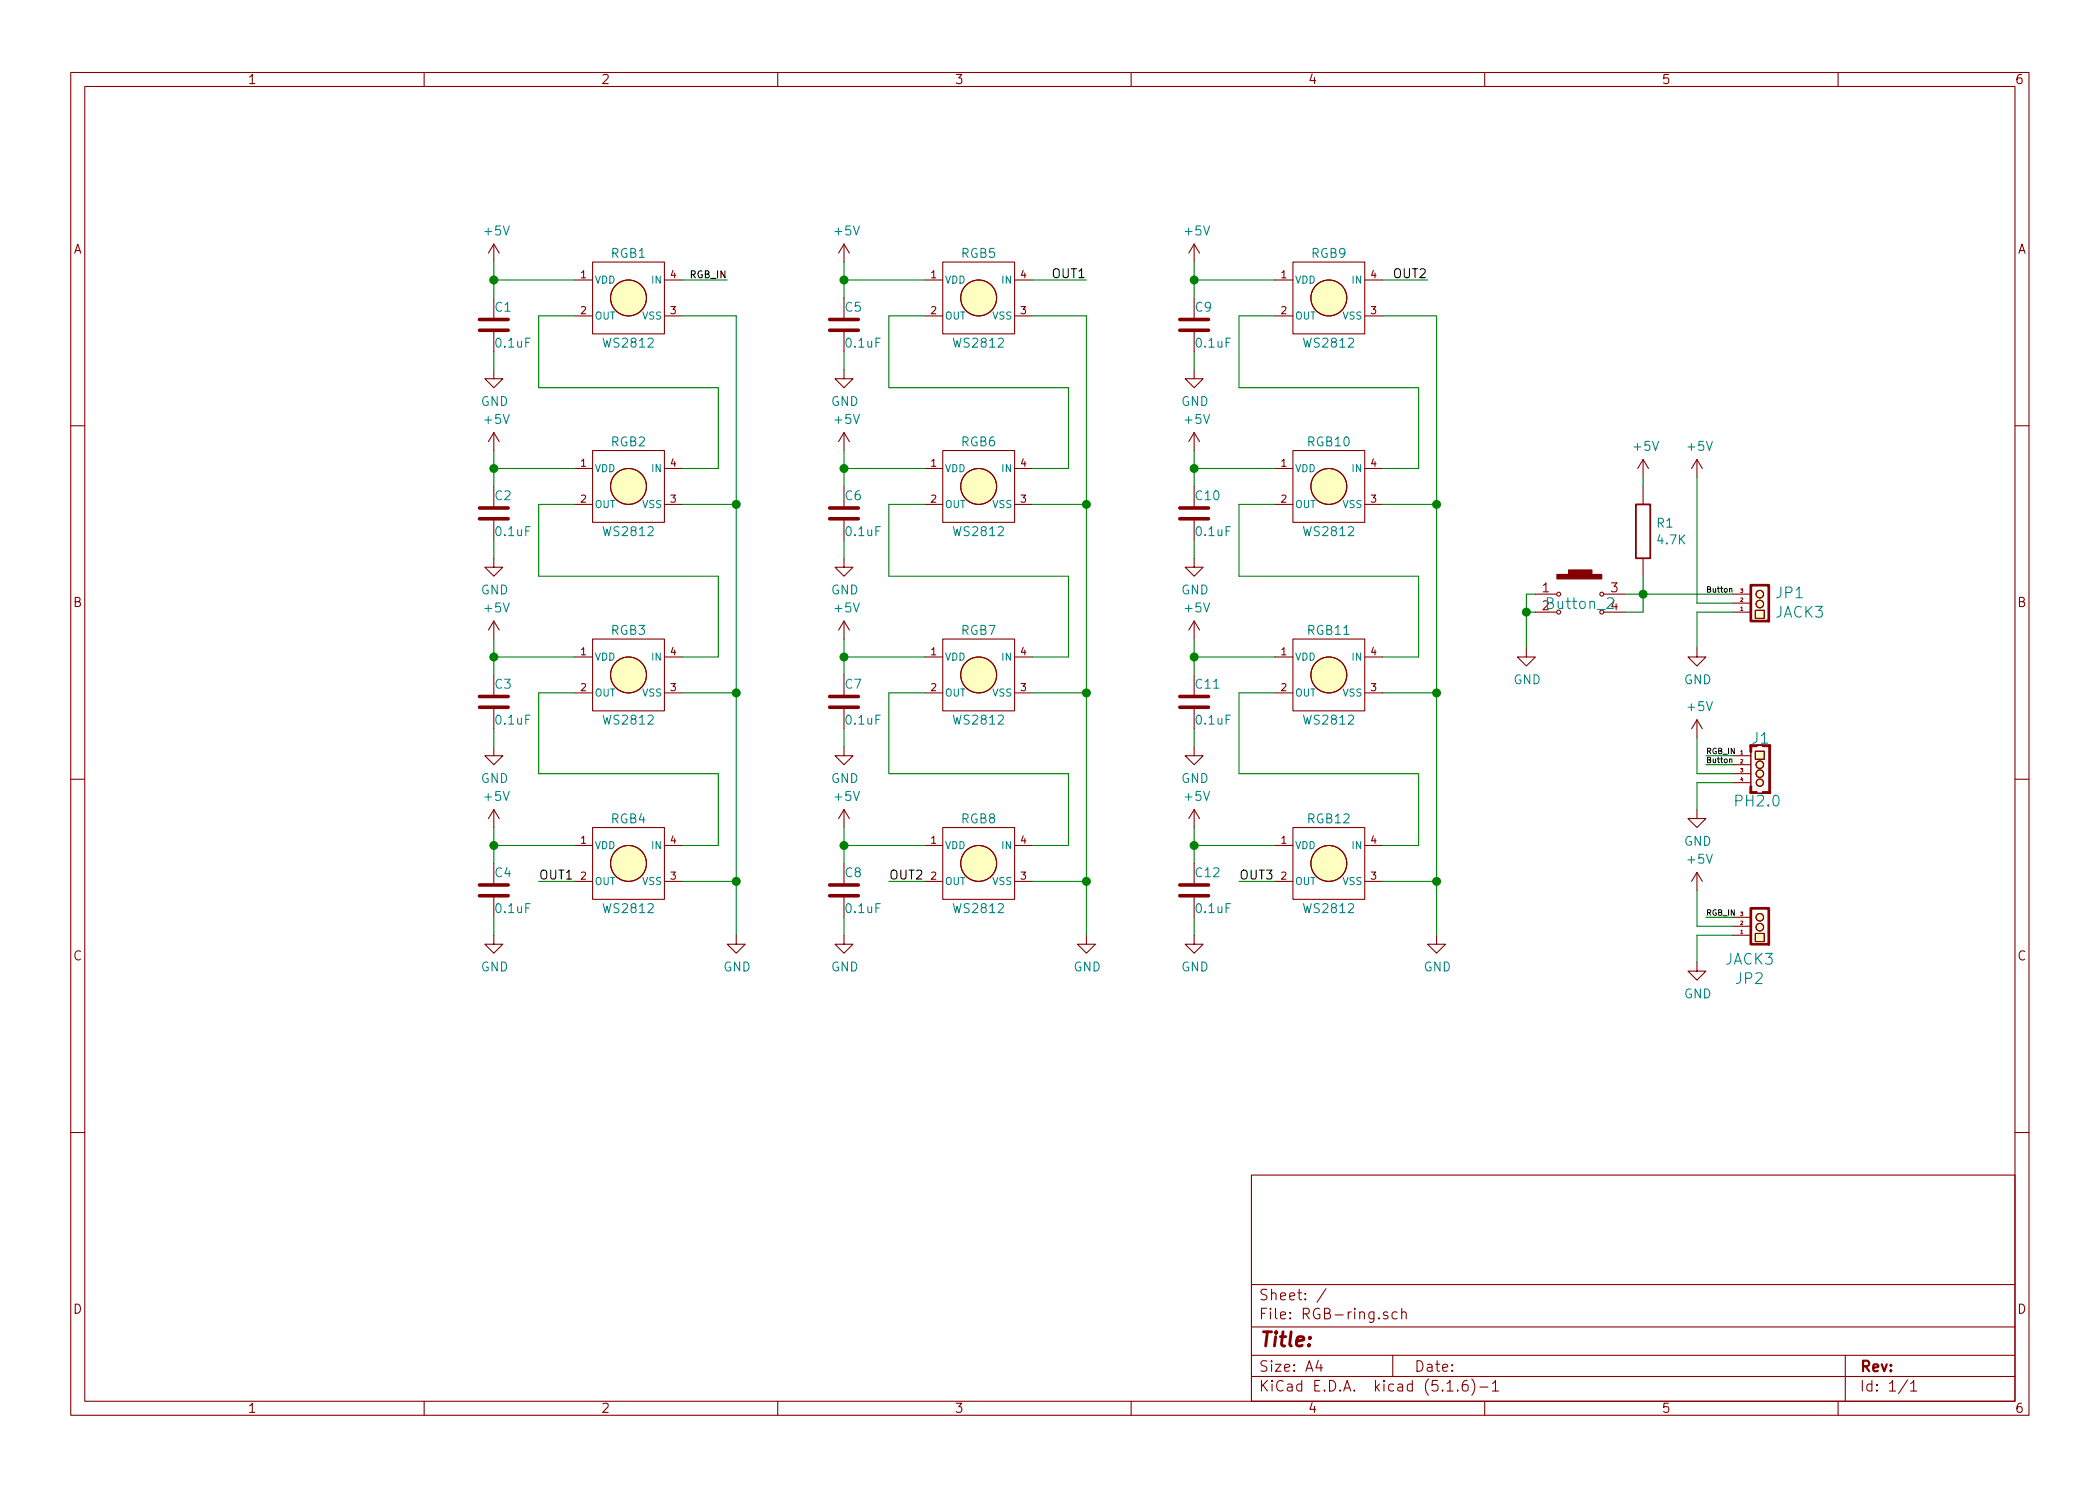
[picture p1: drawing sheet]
<svg xmlns="http://www.w3.org/2000/svg" width="297mm" height="210mm" viewBox="0 0 297 210" stroke-linecap="round" stroke-linejoin="round" font-family="sans-serif">
<g fill="none" stroke="#840000" stroke-width=".15">
<path d="M10 10.3h277v189.9h-277zM12 12.2h273v186.1h-273zM60 10.3v1.9M110 10.3v1.9M160 10.3v1.9M210 10.3v1.9M260 10.3v1.9M69.8 34.5l-.7 1.3M69.8 34.5v2.6M69.8 34.5l.8 1.3M81.3 39.6h2.5M83.8 37.1h10.2v10.1h-10.2z"/>
<path d="M94 39.6h2.5M119.4 34.5l-.8 1.3M119.4 34.5v2.6M119.4 34.5l.7 1.3M130.8 39.6h2.5M133.3 37.1h10.2v10.1h-10.2zM143.5 39.6h2.5M168.9 34.5v2.6M168.9 34.5l-.8 1.3M168.9 34.5l.8 1.3M180.3 39.6h2.6M182.9 37.1h10.1v10.1h-10.1z"/>
<path d="M193 39.6h2.6M69.8 52.3v1.3h1.3l-1.3 1.3-1.2-1.3h1.2M69.8 42.2v2.8M69.8 47v2.8M81.3 44.7h2.5M94 44.7h2.5M119.4 52.3v1.3h1.2l-1.2 1.3-1.3-1.3h1.3M119.4 42.2v2.8M119.4 47v2.8M130.8 44.7h2.5M143.5 44.7h2.5M168.9 52.3v1.3h1.3l-1.3 1.3-1.3-1.3h1.3"/>
<path d="M168.9 42.2v2.8M168.9 47v2.8M180.3 44.7h2.6M193 44.7h2.6M10 60.2h2M69.8 79v1.3h1.3l-1.3 1.2-1.2-1.2h1.2M69.8 61.2v2.5M69.8 68.8v2.8M69.8 73.7v2.7M69.8 61.2l-.7 1.3M69.8 61.2l.8 1.3M81.3 66.3h2.5"/>
<path d="M81.3 71.4h2.5M83.8 63.7h10.2v10.2h-10.2zM94 66.3h2.5M94 71.4h2.5M119.4 79v1.3h1.2l-1.2 1.2-1.3-1.2h1.3M119.4 61.2v2.5M119.4 68.8v2.8M119.4 73.7v2.7M119.4 61.2l-.8 1.3M119.4 61.2l.7 1.3M130.8 66.3h2.5M130.8 71.4h2.5"/>
<path d="M133.3 63.7h10.2v10.2h-10.2zM143.5 66.3h2.5M143.5 71.4h2.5M168.9 79v1.3h1.3l-1.3 1.2-1.3-1.2h1.3M168.9 61.2v2.5M168.9 68.8v2.8M168.9 73.7v2.7M168.9 61.2l-.8 1.3M168.9 61.2l.8 1.3M180.3 66.3h2.6M180.3 71.4h2.6M182.9 63.7h10.1v10.2h-10.1z"/>
<path d="M193 66.3h2.6M193 71.4h2.6M232.4 65l-.8 1.3M232.4 65v2.6M232.4 68.8v2.6M232.4 79v2.5M232.4 65l.8 1.3M240 65v2.6M240 65l-.7 1.3M240 65l.8 1.3M285 60.2h2M69.8 87.9v2.5"/>
<path d="M69.8 95.5v2.8M69.8 87.9l-.7 1.2M69.8 87.9l.8 1.2M81.3 93h2.5M81.3 98h2.5M83.8 90.4h10.2v10.2h-10.2zM94 93h2.5M94 98h2.5M119.4 87.9v2.5M119.4 95.5v2.8M119.4 87.9l-.8 1.2M119.4 87.9l.7 1.2"/>
<path d="M130.8 93h2.5M130.8 98h2.5M133.3 90.4h10.2v10.2h-10.2zM143.5 93h2.5M143.5 98h2.5M168.9 87.9v2.5M168.9 95.5v2.8M168.9 87.9l-.8 1.2M168.9 87.9l.8 1.2M180.3 93h2.6M180.3 98h2.6M182.9 90.4h10.1v10.2h-10.1z"/>
<path d="M193 93h2.6M193 98h2.6M215.9 91.7v1.3h1.3l-1.3 1.2-1.3-1.2h1.3M217.2 84.1h3M217.2 86.6h3M226.9 84.1h3M226.9 86.6h3M240 91.7v1.3h1.3l-1.3 1.2-1.2-1.2h1.2M245.1 84.1h2.5M245.1 86.6h2.5M245.1 85.3h2.5M248.3 86.4h1.3v1.1h-1.3z"/>
<path d="M10 110.3h2M69.8 105.7v1.2h1.3l-1.3 1.3-1.2-1.3h1.2M69.8 100.3v2.8M69.8 114.5v2.6M69.8 114.5l-.7 1.3M69.8 114.5l.8 1.3M81.3 119.6h2.5M83.8 117.1h10.2v10.1h-10.2zM94 119.6h2.5M119.4 105.7v1.2h1.2l-1.2 1.3-1.3-1.3h1.3M119.4 100.3v2.8M119.4 114.5v2.6"/>
<path d="M119.4 114.5l-.8 1.3M119.4 114.5l.7 1.3M130.8 119.6h2.5M133.3 117.1h10.2v10.1h-10.2zM143.5 119.6h2.5M168.9 105.7v1.2h1.3l-1.3 1.3-1.3-1.3h1.3M168.9 100.3v2.8M168.9 114.5v2.6M168.9 114.5l-.8 1.3M168.9 114.5l.8 1.3M180.3 119.6h2.6M182.9 117.1h10.1v10.1h-10.1z"/>
<path d="M193 119.6h2.6M240 114.5v1.3h1.3l-1.3 1.3-1.2-1.3h1.2M240 101.8l-.7 1.3M240 101.8v2.6M240 101.8l.8 1.3M245.1 106.9h2.5M245.1 108.2h2.5M245.1 109.5h2.5M245.1 110.7h2.5M248.3 106.3h1.3v1.1h-1.3zM285 110.3h2M69.8 132.3v1.3h1.3l-1.3 1.3-1.2-1.3h1.2"/>
<path d="M69.8 122.2v2.8M69.8 127v2.8M81.3 124.7h2.5M94 124.7h2.5M104.1 132.3v1.3h1.3l-1.3 1.3-1.2-1.3h1.2M119.4 132.3v1.3h1.2l-1.2 1.3-1.3-1.3h1.3M119.4 122.2v2.8M119.4 127v2.8M130.8 124.7h2.5M143.5 124.7h2.5M153.7 132.3v1.3h1.2l-1.2 1.3-1.3-1.3h1.3M168.9 132.3v1.3h1.3l-1.3 1.3-1.3-1.3h1.3"/>
<path d="M168.9 122.2v2.8M168.9 127v2.8M180.3 124.7h2.6M193 124.7h2.6M203.2 132.3v1.3h1.3l-1.3 1.3-1.3-1.3h1.3M240 136.1v1.3h1.3l-1.3 1.3-1.2-1.3h1.2M240 123.4v2.6M240 123.4l-.7 1.3M240 123.4l.8 1.3M245.1 132.3h2.5M245.1 131.1h2.5M245.1 129.8h2.5"/>
<path d="M248.3 132.1h1.3v1.1h-1.3zM10 160.2h2M177 166.3h108v32h-108zM285 160.2h2M60 198.3v1.9M110 198.3v1.9M160 198.3v1.9M177 194.8h108M177 191.8h108M177 187.8h108M177 181.8h108M186.5 192.5l-.4 1h1"/>
<path d="M186.8 193v1M187.6 182.3l-1.3 2M196.3 185.7a.37 .37 0 0 0-.6 .1v.1a.54 .54 0 0 0 .6 .3v.1v.2l-.2 .1-.4-.1M197 191.8v3M197.6 185.7l-.4-.1-.3 .3 .1 .6 .2 .1 .4-.1M198.3 185.7a.38 .38 0 0 1 .6 .1v.8M198.3 185.1v1.5M204.7 196.8h.8M206.2 196.7v.1l-.1-.1h.1v.1M207.5 195.3a.59 .59 0 0 0-.7 .7l.1 .7a.49 .49 0 0 0 .7 0 .65 .65 0 0 0-.1-.7 .51 .51 0 0 0-.6 0l-.1 .2M208.2 195.1a1.71 1.71 0 0 1 0 2.3M209.3 196.3h1.2"/>
<path d="M210 198.3v1.9M211.1 195.8l.3-.3 .1-.2v1.5M211.1 196.8h.9M260 198.3v1.9M261 191.8v6.5M269.8 195.2l-1.2 2M270.3 195.8l.3-.3 .1-.2v1.5M270.3 196.8h.8"/>
<circle cx="88.9" cy="42.2" r="2.54"/>
<circle cx="138.4" cy="42.2" r="2.54"/>
<circle cx="188" cy="42.2" r="2.54"/>
<circle cx="88.9" cy="68.8" r="2.54"/>
<circle cx="138.4" cy="68.8" r="2.54"/>
<circle cx="188" cy="68.8" r="2.54"/>
<circle cx="88.9" cy="95.5" r="2.54"/>
<circle cx="138.4" cy="95.5" r="2.54"/>
<circle cx="188" cy="95.5" r="2.54"/>
<circle cx="220.5" cy="84.1" r=".28"/>
<circle cx="226.6" cy="84.1" r=".28"/>
<circle cx="248.9" cy="85.5" r=".53"/>
<circle cx="248.9" cy="84.1" r=".53"/>
<circle cx="248.9" cy="109.5" r=".53"/>
<circle cx="248.9" cy="108.2" r=".53"/>
<circle cx="248.9" cy="110.7" r=".51"/>
<circle cx="88.9" cy="122.2" r="2.54"/>
<circle cx="138.4" cy="122.2" r="2.54"/>
<circle cx="188" cy="122.2" r="2.54"/>
<circle cx="248.9" cy="129.8" r=".53"/>
<circle cx="248.9" cy="131.2" r=".53"/>
</g>
<g fill="none" stroke="#840000" stroke-width=".51">
<path d="M67.8 46.7h4.1M67.8 45.2h4.1M117.3 46.7h4.1M117.3 45.2h4.1M166.9 46.7h4M166.9 45.2h4M67.8 73.4h4.1M67.8 71.9h4.1M117.3 73.4h4.1M117.3 71.9h4.1M166.9 73.4h4M166.9 71.9h4"/>
<path d="M67.8 98.5h4.1M117.3 98.5h4.1M166.9 98.5h4M67.8 100.1h4.1M117.3 100.1h4.1M166.9 100.1h4M67.8 126.7h4.1M67.8 125.2h4.1M117.3 126.7h4.1M117.3 125.2h4.1M166.9 126.7h4M166.9 125.2h4"/>
</g>
<g fill="#ffffc2" stroke="#ffffc2" stroke-width=".14">
<path d="M248.3 132.1h1.3v1.1h-1.3z"/>
<path d="M248.3 106.3h1.3v1.1h-1.3z"/>
<path d="M248.3 86.4h1.3v1.1h-1.3z"/>
<circle cx="138.4" cy="42.2" r="2.54"/>
<circle cx="248.9" cy="129.8" r=".53"/>
<circle cx="248.9" cy="131.2" r=".53"/>
<circle cx="248.9" cy="110.7" r=".51"/>
<circle cx="248.9" cy="109.5" r=".53"/>
<circle cx="248.9" cy="108.2" r=".53"/>
<circle cx="138.4" cy="68.8" r="2.54"/>
<circle cx="138.4" cy="95.5" r="2.54"/>
<circle cx="138.4" cy="122.2" r="2.54"/>
<circle cx="188" cy="42.2" r="2.54"/>
<circle cx="188" cy="68.8" r="2.54"/>
<circle cx="188" cy="95.5" r="2.54"/>
<circle cx="188" cy="122.2" r="2.54"/>
<circle cx="248.9" cy="84.1" r=".53"/>
<circle cx="248.9" cy="85.5" r=".53"/>
<circle cx="88.9" cy="95.5" r="2.54"/>
<circle cx="88.9" cy="122.2" r="2.54"/>
<circle cx="88.9" cy="68.8" r="2.54"/>
<circle cx="88.9" cy="42.2" r="2.54"/>
</g>
<path d="M247.6 82.8h2.6v5.1h-2.6zM247.6 128.5h2.6v5.1h-2.6z" fill="none" stroke="#840000" stroke-width=".38"/>
<g fill="#840000" stroke="#840000" stroke-width=".14">
<path d="M250.2 105.4h.2v6.9h-.2z"/>
<path d="M249.3 105.4h1.1v.3h-1.1z"/>
<path d="M247.5 111.2h.3v.9h-.3z"/>
<path d="M247.5 105.4h.3v1h-.3z"/>
</g>
<path d="M247.6 105.4h2.7v6.9h-2.7zM247.6 106.4v4.8" fill="none" stroke="#840000" stroke-width=".14"/>
<g fill="#840000" stroke="#840000" stroke-width=".15">
<path d="M220.2 81.3h6.4v.6h-6.4z"/>
<path d="M221.9 80.6h3.3v.7h-3.3z"/>
</g>
<path d="M227.4 84.7a.61 .61 0 0 1 .7 0 .4 .4 0 0 1 0 .5l-.8 .9h.9" fill="none" stroke="#008484" stroke-width=".15"/>
<path d="M231.4 71.4h2v7.6h-2z" fill="none" stroke="#840000" stroke-width=".25"/>
<g fill="none" stroke="#008400" stroke-width=".15">
<path d="M69.8 39.6h11.5M69.8 37.1v5.1M96.5 39.6h6.4M119.4 39.6h11.4M119.4 37.1v5.1M146 39.6h7.7M168.9 37.1v5.1M168.9 39.6h11.4M195.6 39.6h6.3M69.8 49.8v2.5M81.3 44.7h-5.1v10.2h25.4v11.4h-5.1M96.5 44.7h7.6v87.6"/>
<path d="M119.4 49.8v2.5M130.8 44.7h-5.1v10.2h25.4v11.4h-5.1M146 44.7h7.7v87.6M168.9 49.8v2.5M180.3 44.7h-5v10.2h25.4v11.4h-5.1M195.6 44.7h7.6v87.6M69.8 66.3h11.5M69.8 63.7v5.1M69.8 76.4v2.6M81.3 71.4h-5.1v10.1h25.4v11.5h-5.1M96.5 71.4h7.6M119.4 66.3h11.4"/>
<path d="M119.4 63.7v5.1M119.4 76.4v2.6M130.8 71.4h-5.1v10.1h25.4v11.5h-5.1M146 71.4h7.7M168.9 63.7v5.1M168.9 76.4v2.6M168.9 66.3h11.4M180.3 71.4h-5v10.1h25.4v11.5h-5.1M195.6 71.4h7.6M232.4 67.6v1.2M240 67.6v17.7h5.1M69.8 93h11.5"/>
<path d="M69.8 90.4v5.1M81.3 98h-5.1v11.5h25.4v10.1h-5.1M96.5 98h7.6M119.4 93h11.4M119.4 90.4v5.1M130.8 98h-5.1v11.5h25.4v10.1h-5.1M146 98h7.7M168.9 90.4v5.1M168.9 93h11.4M180.3 98h-5v11.5h25.4v10.1h-5.1M195.6 98h7.6M215.9 86.6h1.3"/>
<path d="M217.2 84.1h-1.3v7.6M229.9 84.1h15.2M232.4 81.5v5.1h-2.5M245.1 86.6h-5.1v5.1M69.8 119.6h11.5M69.8 103.1v2.6M69.8 117.1v5.1M119.4 119.6h11.4M119.4 103.1v2.6M119.4 117.1v5.1M168.9 103.1v2.6M168.9 117.1v5.1"/>
<path d="M168.9 119.6h11.4M240 104.4v5.1h5.1M241.3 108.2h3.8M241.3 106.9h3.8M245.1 110.7h-5.1v3.8M69.8 129.8v2.5M76.2 124.7h5.1M96.5 124.7h7.6M119.4 129.8v2.5M125.7 124.7h5.1M146 124.7h7.7M168.9 129.8v2.5"/>
<path d="M175.3 124.7h5M195.6 124.7h7.6M240 126v5.1h5.1M241.3 129.8h3.8M245.1 132.3h-5.1v3.8"/>
</g>
<path d="M244.7 83.3h.3v.5M244.7 107.5l.3-.1v.5" fill="none" stroke="#000" stroke-width=".14"/>
<g fill="#008400" stroke="#008400" stroke-width=".25">
<circle cx="168.9" cy="39.6" r=".51"/>
<circle cx="119.4" cy="119.6" r=".51"/>
<circle cx="119.4" cy="66.3" r=".51"/>
<circle cx="69.9" cy="39.6" r=".51"/>
<circle cx="215.9" cy="86.6" r=".51"/>
<circle cx="119.4" cy="39.6" r=".51"/>
<circle cx="203.2" cy="124.7" r=".51"/>
<circle cx="168.9" cy="119.6" r=".51"/>
<circle cx="232.4" cy="84.1" r=".51"/>
<circle cx="104.1" cy="71.4" r=".51"/>
<circle cx="203.2" cy="98" r=".51"/>
<circle cx="203.2" cy="71.4" r=".51"/>
<circle cx="69.9" cy="119.6" r=".51"/>
<circle cx="119.4" cy="93" r=".51"/>
<circle cx="104.1" cy="124.7" r=".51"/>
<circle cx="69.9" cy="66.3" r=".51"/>
<circle cx="153.7" cy="98" r=".51"/>
<circle cx="168.9" cy="93" r=".51"/>
<circle cx="168.9" cy="66.3" r=".51"/>
<circle cx="153.7" cy="124.7" r=".51"/>
<circle cx="104.1" cy="98" r=".51"/>
<circle cx="69.9" cy="93" r=".51"/>
<circle cx="153.7" cy="71.4" r=".51"/>
</g>
<text font-size="2.8" fill="#840000" x="178" y="190.5">Title:</text>
<g font-size="2.1" fill="#008484">
<text x="218.9" y="86.2">Button_2</text>
<text x="251.1" y="87.4">JACK3</text>
<text x="251.3" y="84.7">JP1</text>
<text x="247.9" y="105.2">J1</text>
<text x="245.6" y="114.1">PH2.0</text>
<text x="244" y="136.5">JACK3</text>
<text x="245.6" y="139.2">JP2</text>
</g>
<g font-size="2.1" fill="#840000">
<text x="178" y="184">Sheet: /</text>
<text x="178" y="186.7">File: RGB-ring.sch</text>
<text x="178" y="196.9">KiCad E.D.A. kicad (5.1.6)-1</text>
<text x="178" y="194.1">Size: A4</text>
<text x="200" y="194.1">Date:</text>
<text x="263" y="194.1">Rev:</text>
<text x="263" y="196.9">Id: 1/1</text>
</g>
<g font-size="1.8" fill="#840000">
<text x="35" y="11.9">1</text>
<text x="85" y="11.9">2</text>
<text x="135" y="11.9">3</text>
<text x="185" y="11.9">4</text>
<text x="235" y="11.9">5</text>
<text x="285" y="11.9">6</text>
<text x="10.4" y="35.9">A</text>
<text x="285.4" y="35.9">A</text>
<text x="218.2" y="83.8">1</text>
<text x="227.9" y="83.8">3</text>
<text x="10.4" y="85.9">B</text>
<text x="218.2" y="86.4">2</text>
<text x="227.9" y="86.4">4</text>
<text x="285.4" y="85.9">B</text>
<text x="10.4" y="135.9">C</text>
<text x="285.4" y="135.9">C</text>
<text x="10.4" y="185.9">D</text>
<text x="285.4" y="185.9">D</text>
<text x="35" y="199.9">1</text>
<text x="85" y="199.9">2</text>
<text x="135" y="199.9">3</text>
<text x="185" y="199.9">4</text>
<text x="235" y="199.9">5</text>
<text x="285" y="199.9">6</text>
</g>
<g font-size="1.8" fill="#008484">
<text x="68.6" y="33.3">+5V</text>
<text x="118.2" y="33.3">+5V</text>
<text x="167.7" y="33.3">+5V</text>
<text x="86.5" y="36.5">RGB1</text>
<text x="136" y="36.5">RGB5</text>
<text x="185.5" y="36.5">RGB9</text>
<text x="70.1" y="44.1">C1</text>
<text x="119.6" y="44.1">C5</text>
<text x="169.1" y="44.1">C9</text>
<text x="70.2" y="49.2">0.1uF</text>
<text x="85.5" y="49.2">WS2812</text>
<text x="119.8" y="49.2">0.1uF</text>
<text x="135.1" y="49.2">WS2812</text>
<text x="169.3" y="49.2">0.1uF</text>
<text x="184.6" y="49.2">WS2812</text>
<text x="68" y="57.4">GND</text>
<text x="68.6" y="60">+5V</text>
<text x="117.6" y="57.4">GND</text>
<text x="118.2" y="60">+5V</text>
<text x="167.1" y="57.4">GND</text>
<text x="167.7" y="60">+5V</text>
<text x="86.5" y="63.2">RGB2</text>
<text x="136" y="63.2">RGB6</text>
<text x="185" y="63.2">RGB10</text>
<text x="231.2" y="63.8">+5V</text>
<text x="238.8" y="63.8">+5V</text>
<text x="70.1" y="70.8">C2</text>
<text x="119.6" y="70.8">C6</text>
<text x="169.2" y="70.8">C10</text>
<text x="70.2" y="75.9">0.1uF</text>
<text x="85.5" y="75.9">WS2812</text>
<text x="119.8" y="75.9">0.1uF</text>
<text x="135.1" y="75.9">WS2812</text>
<text x="169.3" y="75.9">0.1uF</text>
<text x="184.6" y="75.9">WS2812</text>
<text x="234.4" y="74.7">R1</text>
<text x="234.5" y="77">4.7K</text>
<text x="68" y="84.1">GND</text>
<text x="68.6" y="86.7">+5V</text>
<text x="86.5" y="89.8">RGB3</text>
<text x="117.6" y="84.1">GND</text>
<text x="118.2" y="86.7">+5V</text>
<text x="136" y="89.8">RGB7</text>
<text x="167.1" y="84.1">GND</text>
<text x="167.7" y="86.7">+5V</text>
<text x="185" y="89.8">RGB11</text>
<text x="70.1" y="97.5">C3</text>
<text x="119.6" y="97.5">C7</text>
<text x="169.2" y="97.5">C11</text>
<text x="214.1" y="96.8">GND</text>
<text x="238.2" y="96.8">GND</text>
<text x="238.8" y="100.6">+5V</text>
<text x="70.2" y="102.5">0.1uF</text>
<text x="85.5" y="102.5">WS2812</text>
<text x="119.8" y="102.5">0.1uF</text>
<text x="135.1" y="102.5">WS2812</text>
<text x="169.3" y="102.5">0.1uF</text>
<text x="184.6" y="102.5">WS2812</text>
<text x="68" y="110.8">GND</text>
<text x="68.6" y="113.3">+5V</text>
<text x="117.6" y="110.8">GND</text>
<text x="118.2" y="113.3">+5V</text>
<text x="167.1" y="110.8">GND</text>
<text x="167.7" y="113.3">+5V</text>
<text x="86.5" y="116.5">RGB4</text>
<text x="136" y="116.5">RGB8</text>
<text x="185" y="116.5">RGB12</text>
<text x="238.2" y="119.7">GND</text>
<text x="70.1" y="124.1">C4</text>
<text x="119.6" y="124.1">C8</text>
<text x="169.2" y="124.1">C12</text>
<text x="238.8" y="122.2">+5V</text>
<text x="70.2" y="129.2">0.1uF</text>
<text x="85.5" y="129.2">WS2812</text>
<text x="119.8" y="129.2">0.1uF</text>
<text x="135.1" y="129.2">WS2812</text>
<text x="169.3" y="129.2">0.1uF</text>
<text x="184.6" y="129.2">WS2812</text>
<text x="68" y="137.5">GND</text>
<text x="102.3" y="137.5">GND</text>
<text x="117.6" y="137.5">GND</text>
<text x="151.8" y="137.5">GND</text>
<text x="167.1" y="137.5">GND</text>
<text x="201.4" y="137.5">GND</text>
<text x="238.2" y="141.3">GND</text>
</g>
<g font-size="1.8">
<text x="148.9" y="39.4">OUT1</text>
<text x="197.2" y="39.4">OUT2</text>
<text x="76.2" y="124.5">OUT1</text>
<text x="125.7" y="124.5">OUT2</text>
<text x="175.3" y="124.5">OUT3</text>
</g>
<g font-size="1.4" fill="#840000">
<text x="82.2" y="39.4">1</text>
<text x="94.9" y="39.4">4</text>
<text x="131.7" y="39.4">1</text>
<text x="144.4" y="39.4">4</text>
<text x="181.2" y="39.4">1</text>
<text x="193.9" y="39.4">4</text>
<text x="82.2" y="44.4">2</text>
<text x="94.9" y="44.4">3</text>
<text x="131.7" y="44.4">2</text>
<text x="144.4" y="44.4">3</text>
<text x="181.2" y="44.4">2</text>
<text x="193.9" y="44.4">3</text>
<text x="82.2" y="66">1</text>
<text x="82.2" y="71.1">2</text>
<text x="94.9" y="71.1">3</text>
<text x="94.9" y="66">4</text>
<text x="131.7" y="66">1</text>
<text x="131.7" y="71.1">2</text>
<text x="144.4" y="71.1">3</text>
<text x="144.4" y="66">4</text>
<text x="181.2" y="66">1</text>
<text x="181.2" y="71.1">2</text>
<text x="193.9" y="71.1">3</text>
<text x="193.9" y="66">4</text>
<text x="82.2" y="92.7">1</text>
<text x="94.9" y="92.7">4</text>
<text x="131.7" y="92.7">1</text>
<text x="144.4" y="92.7">4</text>
<text x="181.2" y="92.7">1</text>
<text x="193.9" y="92.7">4</text>
<text x="82.2" y="97.8">2</text>
<text x="94.9" y="97.8">3</text>
<text x="131.7" y="97.8">2</text>
<text x="144.4" y="97.8">3</text>
<text x="181.2" y="97.8">2</text>
<text x="193.9" y="97.8">3</text>
<text x="82.2" y="119.4">1</text>
<text x="94.9" y="119.4">4</text>
<text x="131.7" y="119.4">1</text>
<text x="144.4" y="119.4">4</text>
<text x="181.2" y="119.4">1</text>
<text x="193.9" y="119.4">4</text>
<text x="82.2" y="124.5">2</text>
<text x="94.9" y="124.5">3</text>
<text x="131.7" y="124.5">2</text>
<text x="144.4" y="124.5">3</text>
<text x="181.2" y="124.5">2</text>
<text x="193.9" y="124.5">3</text>
</g>
<g font-size="1.4" fill="#008484">
<text x="84.1" y="40.1">VDD</text>
<text x="92.3" y="40.1">IN</text>
<text x="133.6" y="40.1">VDD</text>
<text x="141.8" y="40.1">IN</text>
<text x="183.1" y="40.1">VDD</text>
<text x="191.4" y="40.1">IN</text>
<text x="84.1" y="45.2">OUT</text>
<text x="90.9" y="45.2">VSS</text>
<text x="133.6" y="45.2">OUT</text>
<text x="140.4" y="45.2">VSS</text>
<text x="183.1" y="45.2">OUT</text>
<text x="190" y="45.2">VSS</text>
<text x="84.1" y="66.8">VDD</text>
<text x="84.1" y="71.9">OUT</text>
<text x="90.9" y="71.9">VSS</text>
<text x="92.3" y="66.8">IN</text>
<text x="133.6" y="66.8">VDD</text>
<text x="133.6" y="71.9">OUT</text>
<text x="140.4" y="71.9">VSS</text>
<text x="141.8" y="66.8">IN</text>
<text x="183.1" y="66.8">VDD</text>
<text x="183.1" y="71.9">OUT</text>
<text x="190" y="71.9">VSS</text>
<text x="191.4" y="66.8">IN</text>
<text x="84.1" y="93.5">VDD</text>
<text x="92.3" y="93.5">IN</text>
<text x="133.6" y="93.5">VDD</text>
<text x="141.8" y="93.5">IN</text>
<text x="183.1" y="93.5">VDD</text>
<text x="191.4" y="93.5">IN</text>
<text x="84.1" y="98.5">OUT</text>
<text x="90.9" y="98.5">VSS</text>
<text x="133.6" y="98.5">OUT</text>
<text x="140.4" y="98.5">VSS</text>
<text x="183.1" y="98.5">OUT</text>
<text x="190" y="98.5">VSS</text>
<text x="84.1" y="120.1">VDD</text>
<text x="84.1" y="125.2">OUT</text>
<text x="90.9" y="125.2">VSS</text>
<text x="92.3" y="120.1">IN</text>
<text x="133.6" y="120.1">VDD</text>
<text x="133.6" y="125.2">OUT</text>
<text x="140.4" y="125.2">VSS</text>
<text x="141.8" y="120.1">IN</text>
<text x="183.1" y="120.1">VDD</text>
<text x="183.1" y="125.2">OUT</text>
<text x="190" y="125.2">VSS</text>
<text x="191.4" y="120.1">IN</text>
</g>
<text font-size="1.4" x="97.7" y="39.4">RGB_IN</text>
<g font-size="1.1">
<text x="241.3" y="83.8">Button</text>
<text x="241.3" y="106.7">RGB_IN</text>
<text x="241.3" y="108">Button</text>
<text x="241.3" y="129.6">RGB_IN</text>
</g>
<g font-size=".7" fill="#840000">
<text x="246.2" y="83.9">3</text>
<text x="246.2" y="86.4">1</text>
<text x="246.2" y="85.1">2</text>
<text x="246.2" y="106.7">1</text>
<text x="246.2" y="108">2</text>
<text x="246.2" y="109.3">3</text>
<text x="246.2" y="110.5">4</text>
<text x="246.2" y="130.9">2</text>
<text x="246.2" y="129.6">3</text>
<text x="246.2" y="132.1">1</text>
</g>
</svg>
